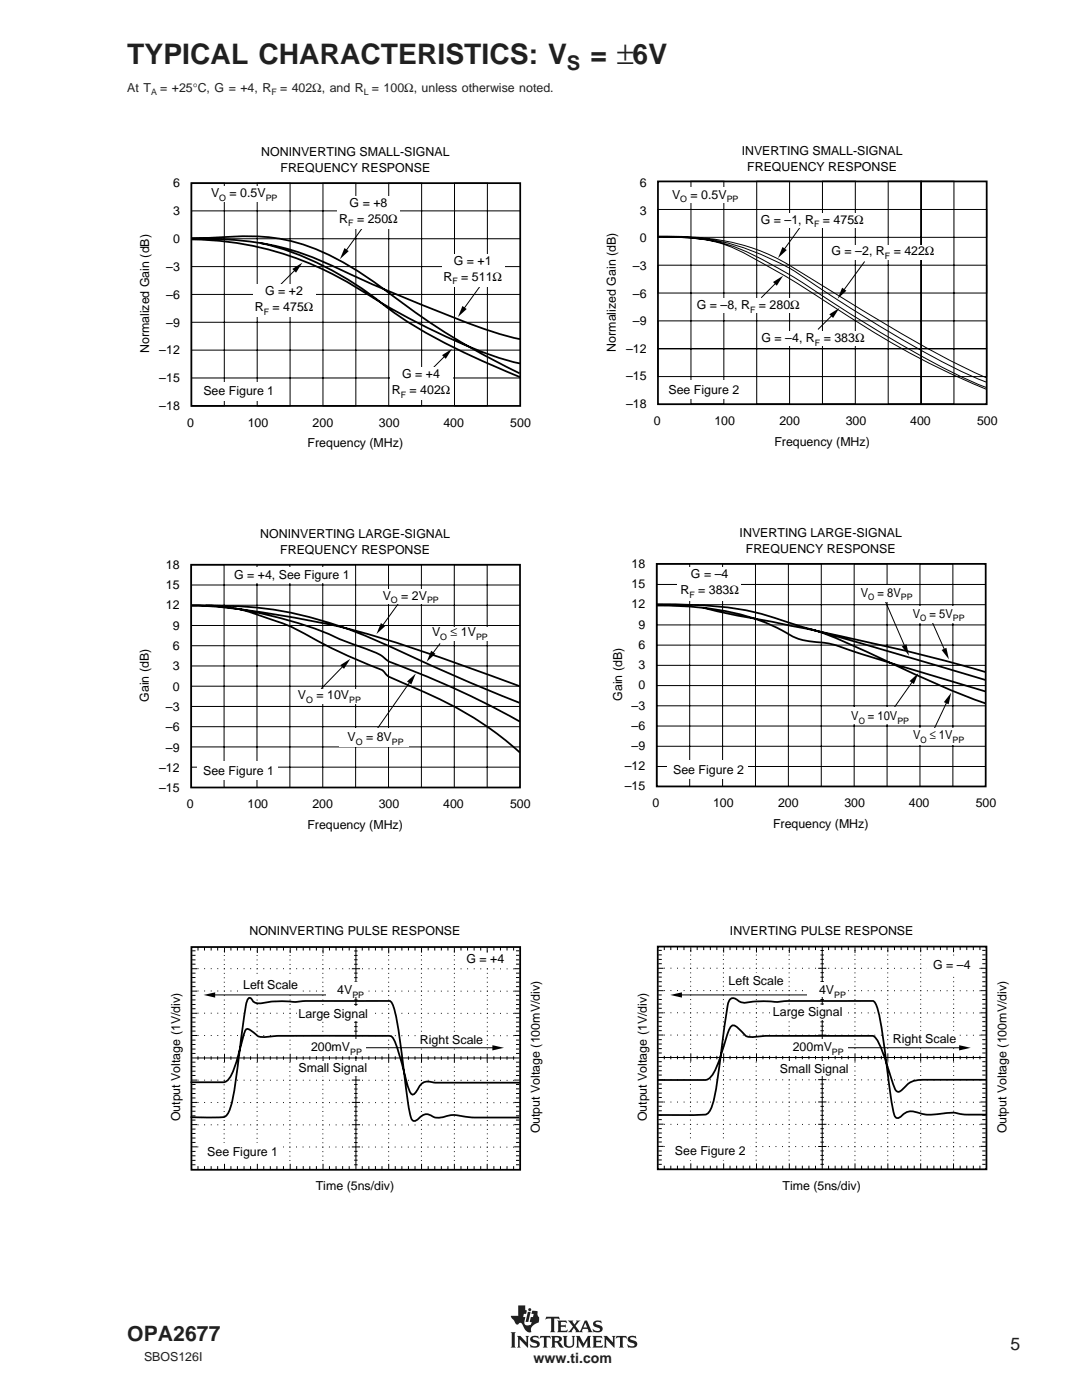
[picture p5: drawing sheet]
<svg xmlns="http://www.w3.org/2000/svg" width="216mm" height="279mm" viewBox="0 0 216 279" stroke-linecap="round" stroke-linejoin="round" font-family="sans-serif">
<g fill="#231f20">
<path d="M103.4 260.5h1.4v.9l.3 .1-.1 .7h-.5l-.1 .6h.4l-.2 1a.56 .56 0 0 0 .5 .7l.8-.1 .2-.6h-.4l.2-1h.4l.2-.6h-.5l.2-.6 1.1 .1-.1 .7 .4 .4v.7a.5 .5 0 0 1-.6 .6l-1 .8v.7a.2 .2 0 0 1 0 .2 .2 .2 0 0 1-.2 .1 2 2 0 0 1-1.6-1.6 .44 .44 0 0 0-.4-.3 .44 .44 0 0 0-.4 .3h-.3l-.2-.1-.9-1.3-.1-.3h1.5z" fill-rule="evenodd"/>
<path d="M105.3 261.8h.6l-.5 2h-.5z" fill-rule="evenodd"/>
<path d="M118.5 263.8l.4-.2 1-.1 .2 .6-.6-.3-.6 .1a.34 .34 0 0 0 0 .4 .34 .34 0 0 0 .4 .1 .77 .77 0 0 1 .9 .4 .77 .77 0 0 1-.2 .9l-.5 .2h-1l-.3-.7 .6 .4h.5a.36 .36 0 0 0 .4-.4 .36 .36 0 0 0-.5-.2 .75 .75 0 0 1-.7-.4 .75 .75 0 0 1 0-.8z" fill-rule="evenodd"/>
<path d="M111.2 263.5h1.8l.1 .6-.4-.3-.8 .1v.6h.8l.2-.2v.7l-.3-.2h-.7v.7l1 .1 .3-.3-.1 .6h-1.9l.2-.4v-1.6z" fill-rule="evenodd"/>
<path d="M109 262.8h2.5l.2 .6-.5-.3-.6 .1v2.4l.2 .3h-1l.2-.3v-2.4l-.7-.1-.4 .3z" fill-rule="evenodd"/>
<path d="M113.3 263.5h1.1l-.1 .3 .3 .5 .5-.6-.2-.2h.9l-1 1.1 .9 1.1 1-2.2h.4l.9 2.1 .3 .3h-1l.1-.2-.1-.5h-1l-.2 .5 .2 .2h-1.5l.1-.3-.4-.6-.4 .7 .1 .2h-.9l1-1.2z" fill-rule="evenodd"/>
<circle cx="105.7" cy="261.4" r=".31"/>
</g>
<path d="M116.8 264l.4 .9h-.8z" fill="#fff"/>
<g fill="#231f20">
<path d="M101.9 265.9h1l-.2 .2v2.6l.2 .2h-1l.2-.2v-2.6z" fill-rule="evenodd"/>
<path d="M103.2 266.6h.6l1.3 1.3-.1-1-.2-.3h.8l-.2 .3v2.1l-1.7-1.7v1.4l.2 .2h-.7l.2-.2v-1.8z" fill-rule="evenodd"/>
<path d="M112.3 266.6h.9l-.2 .3v1.4l.2 .3 .3 .1 .5-.1 .3-.3v-1.4l-.2-.3h.7l-.2 .3v1.3a1.05 1.05 0 0 1-1.1 .8 1.05 1.05 0 0 1-1-.8v-1.3z" fill-rule="evenodd"/>
<path d="M107.8 266.6h2l.1 .6-.4-.3-.4 .1v1.7l.2 .2h-1l.2-.3v-1.6l-.5-.1-.3 .3z" fill-rule="evenodd"/>
<path d="M106 266.8l.4-.2h1l.1 .5-.8-.2a.28 .28 0 0 0-.4 .1 .28 .28 0 0 0 .3 .4 .94 .94 0 0 1 1.1 1.1l-.6 .4-1.2 .1-.2-.7 .8 .4 .6-.1a.65 .65 0 0 0-.8-.7 .63 .63 0 0 1-.5-.4 .63 .63 0 0 1 .2-.7z" fill-rule="evenodd"/>
<path d="M114.9 266.6h.8l.7 1.5 .9-1.5h.6l-.2 .3v1.8l.3 .2h-1l.2-.2v-1.2l-.9 1.5-.9-1.6v1.2l.2 .3h-.7l.2-.3v-1.6z" fill-rule="evenodd"/>
<path d="M120.4 266.6h.7l1.2 1.3v-1l-.2-.3h.7l-.2 .3v2.1l-1.6-1.7v1.4l.2 .2h-.8l.2-.2v-1.8z" fill-rule="evenodd"/>
<path d="M118.2 266.6h1.8l.2 .6-.5-.3-.7 .1v.6h.7l.2-.2v.6l-.2-.1h-.7v.7l.9 .1 .4-.3-.1 .5h-2l.2-.2v-1.8z" fill-rule="evenodd"/>
<path d="M123 266.6h2l.1 .6-.3-.3-.5 .1v1.7l.2 .2h-1l.2-.2v-1.7l-.4-.1-.5 .3z" fill-rule="evenodd"/>
<path d="M125.4 266.8a1.44 1.44 0 0 1 1.3-.1l.1-.1 .2 .5-.4-.2a.51 .51 0 0 0-.8 .3l.1 .1a1.26 1.26 0 0 1 1.3 .9l-.3 .6-.6 .2h-.9l-.3-.7 .8 .4 .7-.1a.38 .38 0 0 0-.1-.5 .38 .38 0 0 0-.4-.1 .72 .72 0 0 1-.8-.3 .72 .72 0 0 1 .1-.9z" fill-rule="evenodd"/>
<path d="M110 266.6h1.3a.62 .62 0 0 1 .8 .5 .62 .62 0 0 1-.6 .7l1 1-.2 .2a1.03 1.03 0 0 1-1.1-.9l-.5-.2v.8l.2 .2h-.9l.2-.3v-1.6z" fill-rule="evenodd"/>
</g>
<path d="M110.7 266.9h.4a.39 .39 0 0 1 .5 .3 .39 .39 0 0 1-.4 .4h-.5z" fill-rule="evenodd" fill="#fff"/>
<g fill="none" stroke="#000" stroke-width=".2">
<path d="M38.2 36.5h6.6v44.5h-6.6zM51.3 36.5h6.6v44.5h-6.6zM64.4 36.5h6.6v44.5h-6.6zM77.6 36.5h6.5v44.5h-6.5zM90.7 36.5h6.6v44.5h-6.6zM38.2 42.1h65.6M38.2 47.6h65.6M38.2 53.2h65.6M38.2 58.8h65.6M59.4 53.4l-3.4 3.4M38.2 64.3h65.6M38.2 69.9h65.6"/>
<path d="M38.2 75.4h65.6M89.2 70.6l-7.2 7.3"/>
</g>
<path d="M58.3 53.7l2-1.3-1.2 2zM88.2 70.9l2-1.3-1.2 2z" fill="#000"/>
<path d="M38.2 36.5h65.6v44.5h-65.6zM38.2 47.8a65.2 65.2 0 0 1 36.2 11.6 126.7 126.7 0 0 0 26.9 12.5l2.5 .6M51.9 48.5a62.4 62.4 0 0 1 25.8 13.2 119.5 119.5 0 0 0 23.6 12.5l2.5 1.1M103.8 67.7a120.9 120.9 0 0 1-20.2-7.1l-12.3-5.2a71 71 0 0 0-18-6.7 82.8 82.8 0 0 0-15.1-1.1h1.7a111.9 111.9 0 0 1 13.1-.3 38.8 38.8 0 0 1 18.2 6.7l5.2 3.5a143 143 0 0 0 27.3 17" fill="none" stroke="#000" stroke-width=".35"/>
<g fill="#fff">
<path d="M40.3 37.2h16v3.1h-16z"/>
<path d="M39.5 76.3h16v3.7h-16z"/>
</g>
<path d="M72.2 45.6l-3.6 5" fill="none" stroke="#000" stroke-width=".2"/>
<path d="M68.7 49.5l.9 .6-1.8 1.6z" fill="#000"/>
<g fill="#fff">
<path d="M67.4 39.2h12.4v6.4h-12.4z"/>
<path d="M50.6 56.8h12.4v6.5h-12.4z"/>
<path d="M77.9 73.4h12.4v6.5h-12.4z"/>
</g>
<path d="M95.7 57.2l-3.5 4.9" fill="none" stroke="#000" stroke-width=".2"/>
<path d="M92.3 61.1l.8 .6-1.7 1.6z" fill="#000"/>
<path d="M88.2 50.7h12.5v6.5h-12.5z" fill="#fff"/>
<path d="M137.9 36.2h6.5v44.4h-6.5zM151 36.2h6.6v44.4h-6.6zM164.1 36.2h6.6v44.4h-6.6zM177.2 36.2h6.6v44.4h-6.6zM183.8 36.2h6.5v44.4h-6.5zM131.3 41.8h65.6v5.6h-65.6zM131.3 52.9h65.6v5.6h-65.6zM159.6 45.4l-3.6 5M131.3 64h65.6v5.6h-65.6zM131.3 69.6h65.6v5.6h-65.6z" fill="none" stroke="#000" stroke-width=".2"/>
<path d="M156.1 49.3l.9 .6-1.8 1.6z" fill="#000"/>
<path d="M131.3 36.2h65.6v44.5h-65.6z" fill="none" stroke="#000" stroke-width=".35"/>
<g fill="#fff">
<path d="M132 37.4h16.1v3.1h-16.1z"/>
<path d="M151.5 42.5h21.3v2.9h-21.3z"/>
</g>
<path d="M172.5 52.2l-4.6 6.3" fill="none" stroke="#000" stroke-width=".2"/>
<path d="M168 57.4l.9 .6-1.8 1.6z" fill="#000"/>
<g fill="#fff">
<path d="M165.6 48.8h21.3v3h-21.3z"/>
<path d="M138.7 59.6h21.3v2.9h-21.3z"/>
</g>
<path d="M155.3 56l-3.4 3.4M166.5 62.5l-3.3 3.3" fill="none" stroke="#000" stroke-width=".2"/>
<path d="M154.2 56.3l2.1-1.3-1.3 2zM165.5 62.7l2-1.2-1.3 2z" fill="#000"/>
<path d="M151.6 66.1h21.4v3h-21.4z" fill="#fff"/>
<path d="M131.3 47.1a55.7 55.7 0 0 1 19.6 2.7 47.8 47.8 0 0 1 10.2 5.3 412.3 412.3 0 0 0 30.3 17.8l5.3 2.5M131.3 47.2a47.7 47.7 0 0 1 31.3 9.6 270.5 270.5 0 0 0 29.8 17.6l4.3 1.8M196.7 77.3a169.1 169.1 0 0 1-25.6-13.8l-4.9-3.1a112.4 112.4 0 0 0-18.6-10.7 35.5 35.5 0 0 0-14-2.4h-2.3a37.1 37.1 0 0 1 14.7 2 183.7 183.7 0 0 1 22.9 13.6 161.9 161.9 0 0 0 27.8 14.8" fill="none" stroke="#000" stroke-width=".2"/>
<path d="M132.3 76h16v3.6h-16z" fill="#fff"/>
<g fill="none" stroke="#000" stroke-width=".2">
<path d="M38.1 116.8h65.7M38.2 112.7h6.5v44.5h-6.5zM51.3 112.7h6.5v44.5h-6.5zM64.4 112.7h6.6v44.5h-6.6zM77.5 112.7h6.6v44.5h-6.6zM90.6 112.7h6.6v44.5h-6.6zM38.1 120.8h65.7M38.1 124.8h65.7M38.1 128.9h65.7M38.1 132.9h65.7M38.1 136.9h65.7M68.9 132.5l-4.8 5"/>
<path d="M82.2 135.6l-7.2 10.2M38.1 141h65.7M38.1 145h65.7M38.1 149.1h65.7M38.1 153.1h65.7"/>
</g>
<path d="M67.9 132.7l2-1.2-1.3 2zM81.2 136l1.8-1.6-.9 2.2z" fill="#000"/>
<path d="M38.1 112.7h65.7v44.5h-65.7zM38.2 120.8a87.2 87.2 0 0 1 22.1 2 108.9 108.9 0 0 1 22.3 8.4l10.1 4.6 10.9 4.5M38.2 120.9a148.9 148.9 0 0 1 24.8 3.2 188.7 188.7 0 0 1 29.2 8.6l11.5 4.3M41 120.9a82.7 82.7 0 0 1 28.5 7.3 40.5 40.5 0 0 1 6.8 2.7l.3 .4a4.3 4.3 0 0 0 2.1 1.1 181.4 181.4 0 0 1 25 11.6M46.9 121.5a49.7 49.7 0 0 1 8.5 2.6 46.3 46.3 0 0 1 8.9 4.3l4.8 2.3 7 3 .6 .5a3.3 3.3 0 0 0 2.1 1.4l1.3 .6a77.9 77.9 0 0 1 23.6 14" fill="none" stroke="#000" stroke-width=".35"/>
<g fill="#fff">
<path d="M46.2 113.2h23.7v3.2h-23.7z"/>
<path d="M58.5 137.4h13.9v3h-13.9z"/>
<path d="M67.7 145.3h13.9v3.6h-13.9z"/>
</g>
<path d="M79.5 120.5l-3.6 4.9" fill="none" stroke="#000" stroke-width=".2"/>
<path d="M76 124.3l.9 .7-1.8 1.5z" fill="#000"/>
<g fill="#fff">
<path d="M74.7 117.5h13.9v3h-13.9z"/>
<path d="M85.2 125.2h13.2v2.7h-13.2z"/>
</g>
<path d="M87.8 128.4l-1.9 2.5" fill="none" stroke="#000" stroke-width=".2"/>
<path d="M86 129.9l.9 .6-1.8 1.6z" fill="#000"/>
<path d="M39.4 152h16.1v3.7h-16.1z" fill="#fff"/>
<g fill="none" stroke="#000" stroke-width=".2">
<path d="M131 116.6h65.7M131.1 112.5h6.5v44.5h-6.5zM144.2 112.5h6.5v44.5h-6.5zM157.3 112.5h6.6v44.5h-6.6zM170.4 112.5h6.6v44.5h-6.6zM183.6 112.5h6.5v44.5h-6.5zM131 120.7h65.7M131 124.7h65.7M131 128.8h65.7M131 132.8h65.7M131 136.8h65.7M182.5 135.5l-4.1 5.8"/>
<path d="M189.2 139.5l-2.9 6.2M131 140.9h65.7M131 144.9h65.7M131 148.9h65.7M131 153h65.7"/>
</g>
<path d="M181.5 135.9l1.8-1.6-.9 2.2zM189.8 138.2l-.5 2.4-1-.5z" fill="#000"/>
<path d="M131 112.5h65.7v44.5h-65.7zM131.1 120.6a87.2 87.2 0 0 1 19.4 1.5l6 1.9a97.3 97.3 0 0 1 12.7 4.4l9.4 4.3a188.9 188.9 0 0 0 18.1 7.7M131.1 120.8a56.8 56.8 0 0 1 21.8 3.5l3.1 1.5a13.1 13.1 0 0 0 7.9 2.4 26.1 26.1 0 0 1 6.9 2l25.9 7.8M140.3 121.3l5.8 1.4 15.7 3a508.3 508.3 0 0 1 34.9 8.4M161.8 125.6l11.5 3.2 23.4 6.9" fill="none" stroke="#000" stroke-width=".35"/>
<path d="M135.1 113.2h12.8v6.6h-12.8z" fill="#fff"/>
<path d="M176.5 119.6l4.3 10M186.1 124.3l2.7 6" fill="none" stroke="#000" stroke-width=".2"/>
<path d="M179.9 129l1-.4 .5 2.3zM187.9 129.7l.9-.4 .5 2.3z" fill="#000"/>
<g fill="#fff">
<path d="M171.1 116.8h11.6v3.2h-11.6z"/>
<path d="M168.9 141.1h13.1v3.2h-13.1z"/>
<path d="M181.5 121.1h11.5v3.2h-11.5z"/>
<path d="M180.9 145.3h12v3.2h-12z"/>
<path d="M133.2 151.8h16.1v3.6h-16.1z"/>
</g>
<path d="M39.4 193.3l63.5 .1M39.4 197.8h63.5M39.4 202.2h63.5M39.4 206.7h63.5M39.4 215.6h63.5M39.4 228.9h63.5M39.4 224.5h63.5M39.4 220l63.5 .1" fill="none" stroke="#000" stroke-width=".2" stroke-dasharray=".2 1.1" stroke-linecap="butt"/>
<path d="M38.2 189h65.6v44.5h-65.6zM38 216h5.7a1.91 1.91 0 0 0 2.2-1.1 49.3 49.3 0 0 0 2.9-9l.5-.5a3.9 3.9 0 0 1 2.1 1.3 8.6 8.6 0 0 0 3.9 0h22.2a1.09 1.09 0 0 1 1.2 1l1.7 5.4a21.5 21.5 0 0 0 1.5 5l.3 .3h.3l.6-.7a2.48 2.48 0 0 1 2.5-1.8l1.3 .2h16.9M38 223h5.7a1.7 1.7 0 0 0 2-1.3 61.1 61.1 0 0 0 2.1-12.1l.6-4.3a24.2 24.2 0 0 1 1-5.7l.4-.5 .3 .2a1.64 1.64 0 0 0 1.9 .9h.7a18 18 0 0 1 6.2-.2l2.1-.2h15.8a1.13 1.13 0 0 1 1.5 .6 54.5 54.5 0 0 1 2 11l.2 1.9a63.8 63.8 0 0 0 1.5 9.8l.5 .6 .7-.2a2.44 2.44 0 0 1 2.6-1 3.7 3.7 0 0 0 3.6 .2 14 14 0 0 1 4.6 .3h9.6" fill="none" stroke="#000" stroke-width=".35"/>
<g fill="none" stroke="#000" stroke-width=".2">
<path d="M38.2 197.8h1.2M38.2 193.3h1.2M38.3 196.9h.7M38.3 196h.7M38.3 195.1h.7M38.3 194.2h.7M38.3 191.6h.7M38.3 190.7h.7M38.3 189.8h.7M38.3 199.6h.7M38.3 198.7h.7M38.3 192.4h.7"/>
<path d="M39.5 189v.7M40.8 189v.7M42 198.6h23.3M42.1 189v.7M43.4 189v.7M44.8 189.1v1M46.1 189v.7M47.4 189v.7M48.7 189v.7M50 189v.7M51.4 189.1v1.1M52.6 189v.7"/>
<path d="M53.9 189v.7M55.3 189v.7M56.6 189v.7M57.9 189.1v1.1M59.2 189v.7M60.5 189v.7M61.8 189v.7M63.1 189v.7M64.5 189.1v1.2M65.7 189v.7M67.1 189v.7M68.4 189v.7"/>
<path d="M69.7 189v.7M70.2 197.8h1.6M70.2 193.3h1.6M70.7 199.6h.6M70.7 198.7h.6M70.7 196.9h.6M70.7 196h.6M70.7 195.1h.6M70.7 194.2h.6M70.7 192.4h.6M70.7 191.5h.6M70.7 190.7h.6"/>
<path d="M70.7 189.8h.6M71 188.9v44.5M72.3 189v.7M73.6 189v.7M74.9 189v.7M76.2 189v.7M77.6 189.1v1.2M78.9 189v.7M80.2 189v.7M81.5 189v.7M82.8 189v.7M84.1 189.1v1"/>
<path d="M85.4 189v.7M86.8 189v.7M88.1 189v.7M89.4 189v.7M90.7 189.1v1M92 189v.7M93.3 189v.7M94.6 189v.7M95.9 189v.7M97.2 189.1v1M98.5 189v.7M99.9 189v.7"/>
<path d="M101.2 189v.7M102.5 189v.7M102.6 197.8h1.1M102.6 193.3h1.1M103 196.9h.6M103 196h.6M103 195.1h.6M103 194.2h.6M103 191.6h.6M103 190.7h.6M103 189.8h.6M103 199.6h.6"/>
<path d="M103 198.7h.6M103 192.4h.6M38.2 211.1h65.5M38.2 202.2h1.2M38.2 206.7h1.2M38.2 215.5h1.2M38.3 205.8h.7M38.3 203.1h.7M38.3 201.3h.7M38.3 204.9h.7M38.3 204h.7M38.3 210.2h.7"/>
<path d="M38.3 209.4h.7M38.3 208.4h.7M38.3 207.6h.7M38.3 200.5h.7M38.3 219.1h.7M38.3 218.2h.7M38.3 217.3h.7M38.3 216.4h.7M38.3 214.6h.7M38.3 213.8h.7M38.3 212.9h.7M38.3 212h.7"/>
<path d="M39.5 210.8v.7M40.8 210.8v.7M42.1 210.8v.7M43.4 210.8v.7M44.8 210.3v1.6M46.1 210.8v.7M47.4 210.8v.7M48.7 210.8v.7M50 210.8v.7M51.4 210.3v1.6M52.6 210.8v.7M53.9 210.8v.7"/>
<path d="M55.3 210.8v.7M56.6 210.8v.7M57.9 210.3v1.6M59.2 210.8v.7M60.5 210.8v.7M61.8 210.8v.7M63.1 210.8v.7M64.5 210.3v1.6M65.7 210.8v.7M67.1 210.8v.7M68.4 210.8v.7M69.7 210.8v.7"/>
<path d="M70.2 202.2h1.6M70.2 206.7h1.6M70.2 215.6h1.6M70.7 205.8h.6M70.7 204.9h.6M70.7 204h.6M70.7 203.1h.6M70.7 201.3h.6M70.7 200.5h.6M70.7 210.2h.6M70.7 208.4h.6M70.7 207.6h.6"/>
<path d="M70.7 218.2h.6M70.7 216.4h.6M70.7 214.7h.6M70.7 209.3h.6M70.7 219.1h.6M70.7 217.3h.6M70.7 213.8h.6M70.7 212.9h.6M70.7 212h.6M72.3 210.8v.7M73.6 210.8v.7M74.9 210.8v.7"/>
<path d="M76.2 210.8v.7M77.6 210.3v1.6M78.9 210.8v.7M80.2 210.8v.7M81.5 210.8v.7M82.8 210.8v.7M84.1 210.3v1.6M85.4 210.8v.7M86.8 210.8v.7M88.1 210.8v.7M89.4 210.8v.7M90.7 210.3v1.6"/>
<path d="M92 210.8v.7M93.3 210.8v.7M94.6 210.8v.7M95.9 210.8v.7M97.2 210.3v1.6M98.5 210.8v.7M99.9 210.8v.7M101.2 210.8v.7M102.5 210.8v.7M102.6 202.2h1.1M102.6 206.7h1.1M102.6 215.5h1.1"/>
<path d="M103 205.8h.6M103 203.1h.6M103 201.3h.6M103 204.9h.6M103 204h.6M103 210.2h.6M103 209.4h.6M103 208.4h.6M103 207.6h.6M103 200.5h.6M103 219.1h.6M103 218.2h.6"/>
<path d="M103 217.3h.6M103 216.4h.6M103 214.6h.6M103 213.8h.6M103 212.9h.6M103 212h.6M38.2 220h1.2M38.2 224.4h1.2M38.2 228.9h1.2M38.3 228h.7M38.3 227.1h.7M38.3 226.2h.7"/>
<path d="M38.3 225.3h.7M38.3 232.5h.7M38.3 231.6h.7M38.3 230.7h.7M38.3 229.8h.7M38.3 223.5h.7M38.3 222.7h.7M38.3 221.8h.7M38.3 220.9h.7M39.5 232.7v.7M40.8 232.7v.7M42.1 232.7v.7"/>
<path d="M43.4 232.7v.7M44.8 232.3v1.1M46.1 232.7v.7M47.4 232.7v.7M48.7 232.7v.7M50 232.7v.7M51.4 232.3v1.1M52.6 232.7v.7M53.9 232.7v.7M55.3 232.7v.7M56.6 232.7v.7M57.9 232.3v1.1"/>
<path d="M59.2 232.7v.7M60.5 232.7v.7M61.8 232.7v.7M63.1 232.7v.7M64.5 232.3v1.1M65.7 232.7v.7M67.1 232.7v.7M68.4 232.7v.7M69.7 232.7v.7M70.2 220h1.6M70.2 224.5h1.6M70.2 228.9h1.6"/>
<path d="M70.7 227.1h.6M70.7 226.2h.6M70.7 225.3h.6M70.7 232.5h.6M70.7 230.7h.6M70.7 229.8h.6M70.7 223.6h.6M70.7 222.7h.6M70.7 221.8h.6M70.7 220.9h.6M70.7 228h.6M70.7 231.5h.6"/>
<path d="M72.3 232.7v.7M73.6 232.7v.7M74.9 232.7v.7M76.2 232.7v.7M77.6 232.3v1.1M78.9 232.7v.7M80.2 232.7v.7M81.5 232.7v.7M82.8 232.7v.7M84.1 232.3v1.1M85.4 232.7v.7M86.8 232.7v.7"/>
<path d="M88.1 232.7v.7M89.4 232.7v.7M90.7 232.3v1.1M92 232.7v.7M93.3 232.7v.7M94.6 232.7v.7M95.9 232.7v.7M97.2 232.3v1.1M98.5 232.7v.7M99.9 232.7v.7M101.2 232.7v.7M102.5 232.7v.7"/>
<path d="M102.6 220h1.1M102.6 224.4h1.1M102.6 228.9h1.1M103 228h.6M103 227.1h.6M103 226.2h.6M103 225.3h.6M103 232.5h.6M103 231.6h.6M103 230.7h.6M103 229.8h.6M103 223.5h.6"/>
<path d="M103 222.7h.6M103 221.8h.6M103 220.9h.6"/>
</g>
<g fill="none" stroke="#000" stroke-width=".2" stroke-dasharray=".2 .7" stroke-linecap="butt">
<path d="M44.8 189.7v20.3M51.3 189.7v20.3M57.9 189.7v20.3M64.4 189.7v20.3M77.5 189.7v20.3M84.1 189.7v20.3M90.7 189.7v20.3M97.2 189.7v20.3M44.7 212v20.3M51.3 212v20.3M57.8 212v20.3M64.4 212v20.3"/>
<path d="M77.5 212v20.3M84.1 212v20.3M90.7 212v20.3M97.2 212v20.3"/>
</g>
<g fill="#fff">
<path d="M65 196.1h8.1v2.9h-8.1z"/>
<path d="M93.1 190.1h8.1v2.8h-8.1z"/>
</g>
<path d="M72.6 209.1h26.6" fill="none" stroke="#000" stroke-width=".2"/>
<path d="M59.6 207.3h13.5v3.4h-13.5z" fill="#fff"/>
<path d="M40.6 198.6l2.3-.6v1.1zM98.3 208.6l2.3 .5-2.4 .5z" fill="#000"/>
<g fill="#fff">
<path d="M47.9 195.1h12.1v2.9h-12.1z"/>
<path d="M59.2 200.9h14.5v2.8h-14.5z"/>
<path d="M83.5 206.1h13v2.9h-13z"/>
<path d="M59.3 211.7h14.5v2.9h-14.5z"/>
<path d="M40.3 228.2h16v3.7h-16z"/>
</g>
<path d="M132.5 193.2l63.4 .1M132.5 197.7h63.4M132.5 202.1l63.4 .1M132.5 206.6h63.4M132.5 219.9l63.4 .1M132.5 215.5h63.4M132.4 228.8h63.5M132.5 224.4h63.4" fill="none" stroke="#000" stroke-width=".2" stroke-dasharray=".2 1.1" stroke-linecap="butt"/>
<path d="M131.2 188.9h65.6v44.5h-65.6zM196.9 215.5h-12.5a4.6 4.6 0 0 0-4.4 2l-.7 .4h-.2a4.2 4.2 0 0 1-1.2-2.6l-1.4-4.1a12.7 12.7 0 0 0-1.9-4.2 7 7 0 0 0-3.4-.3h-12.3a58 58 0 0 0-9.2 .3l-.9-.3-.8-.8a2.6 2.6 0 0 0-1.8-1.3 3.8 3.8 0 0 0-1.3 2.5l-1.5 4.9a6.7 6.7 0 0 1-2.2 3.4l-.5 .1h-9.5M196.7 222.5h-.1a21.1 21.1 0 0 1-6.1-.4h-1a17 17 0 0 1-5.8 .1 3.2 3.2 0 0 0-4.1 .8l-.4 .1a.93 .93 0 0 1-.9-1l-.5-2.8-.7-5.5a97.8 97.8 0 0 0-2-12.6l-.3-.8a1.18 1.18 0 0 0-1.6-.6h-16.1a17.6 17.6 0 0 1-5 0l-1.7 .1a3.9 3.9 0 0 1-3.7-.6 .95 .95 0 0 0-1.4 .8l-1.1 7.3a102 102 0 0 1-2 13 2.19 2.19 0 0 1-2.3 2.1h-8.7" fill="none" stroke="#000" stroke-width=".35"/>
<g fill="none" stroke="#000" stroke-width=".2">
<path d="M131.3 197.7h1.1M131.3 193.2h1.1M131.4 199.5h.7M131.4 196.8h.7M131.4 195h.7M131.4 192.3h.7M131.4 191.5h.7M131.4 198.6h.7M131.4 195.9h.7M131.4 194.1h.7M131.4 190.6h.7M131.4 189.7h.7"/>
<path d="M132.6 188.9v.7M133.9 188.9v.7M135.1 198.6h26.4M135.2 188.9v.7M136.5 188.9v.7M137.8 189.1v.9M139.1 188.9v.7M140.4 188.9v.7M141.7 188.9v.7M143 188.9v.7M144.4 189.1v1M145.7 188.9v.7"/>
<path d="M147 188.9v.7M148.3 188.9v.7M149.6 188.9v.7M150.9 189.1v1M152.2 188.9v.7M153.6 188.9v.7M154.9 188.9v.7M156.2 188.9v.7M157.5 189.1v1.1M158.8 188.9v.7M160.1 188.9v.7M161.4 188.9v.7"/>
<path d="M162.7 188.9v.7M163.3 197.7h1.6M163.3 193.2h1.6M163.7 199.5h.7M163.7 198.6h.7M163.7 196.8h.7M163.7 195.9h.7M163.7 195h.7M163.7 194.1h.7M163.7 192.4h.7M163.7 191.5h.7M163.7 190.6h.7"/>
<path d="M163.7 189.7h.7M164.1 188.8v44.5M165.3 188.9v.7M166.6 188.9v.7M168 188.9v.7M169.3 188.9v.7M170.6 189.1v1.1M171.9 188.9v.7M173.2 188.9v.7M174.5 188.9v.7M175.9 188.9v.7M177.2 189.1v.9"/>
<path d="M178.5 188.9v.7M179.8 188.9v.7M181.1 188.9v.7M182.4 188.9v.7M183.7 189.1v.9M185 188.9v.7M186.3 188.9v.7M187.7 188.9v.7M189 188.9v.7M190.3 189.1v.9M191.6 188.9v.7M192.9 188.9v.7"/>
<path d="M194.2 188.9v.7M195.5 188.9v.7M195.7 197.7h1.1M195.7 193.2h1.1M196 199.5h.7M196 196.8h.7M196 195h.7M196 192.3h.7M196 191.5h.7M196 198.6h.7M196 195.9h.7M196 194.1h.7"/>
<path d="M196 190.6h.7M196 189.7h.7M131.2 211h65.5M131.3 202.1h1.1M131.3 206.6h1.1M131.3 219.9h1.1M131.3 215.5h1.1M131.4 203h.7M131.4 201.2h.7M131.4 200.4h.7M131.4 205.7h.7M131.4 204.8h.7"/>
<path d="M131.4 203.9h.7M131.4 210.1h.7M131.4 209.3h.7M131.4 208.4h.7M131.4 207.5h.7M131.4 219h.7M131.4 218.1h.7M131.4 217.2h.7M131.4 216.3h.7M131.4 214.6h.7M131.4 213.7h.7M131.4 212.8h.7"/>
<path d="M131.4 211.9h.7M132.6 210.7v.7M133.9 210.7v.7M135.2 210.7v.7M136.5 210.7v.7M137.8 210.2v1.7M139.1 210.7v.7M140.4 210.7v.7M141.7 210.7v.7M143 210.7v.7M144.4 210.2v1.7M145.7 210.7v.7"/>
<path d="M147 210.7v.7M148.3 210.7v.7M149.6 210.7v.7M150.9 210.2v1.7M152.2 210.7v.7M153.6 210.7v.7M154.9 210.7v.7M156.2 210.7v.7M157.5 210.2v1.7M158.8 210.7v.7M160.1 210.7v.7M161.4 210.7v.7"/>
<path d="M162.7 210.7v.7M163.3 202.2h1.6M163.3 206.6h1.6M163.3 219.9h1.6M163.3 215.5h1.6M163.7 205.7h.7M163.7 204.8h.7M163.7 203.9h.7M163.7 203h.7M163.7 201.2h.7M163.7 200.4h.7M163.7 210.1h.7"/>
<path d="M163.7 208.4h.7M163.7 207.5h.7M163.7 218.1h.7M163.7 216.3h.7M163.7 212.8h.7M163.7 211.9h.7M163.7 209.2h.7M163.7 219h.7M163.7 217.2h.7M163.7 214.6h.7M163.7 213.7h.7M165.3 210.7v.7"/>
<path d="M166.6 210.7v.7M168 210.7v.7M169.3 210.7v.7M170.6 210.2v1.7M171.9 210.7v.7M173.2 210.7v.7M174.5 210.7v.7M175.9 210.7v.7M177.2 210.2v1.7M178.5 210.7v.7M179.8 210.7v.7M181.1 210.7v.7"/>
<path d="M182.4 210.7v.7M183.7 210.2v1.7M185 210.7v.7M186.3 210.7v.7M187.7 210.7v.7M189 210.7v.7M190.3 210.2v1.7M191.6 210.7v.7M192.9 210.7v.7M194.2 210.7v.7M195.5 210.7v.7M195.7 202.1h1.1"/>
<path d="M195.7 206.6h1.1M195.7 219.9h1.1M195.7 215.5h1.1M196 203h.7M196 201.2h.7M196 200.4h.7M196 205.7h.7M196 204.8h.7M196 203.9h.7M196 210.1h.7M196 209.3h.7M196 208.4h.7"/>
<path d="M196 207.5h.7M196 219h.7M196 218.1h.7M196 217.2h.7M196 216.3h.7M196 214.6h.7M196 213.7h.7M196 212.8h.7M196 211.9h.7M131.3 224.4h1.1M131.3 228.8h1.1M131.4 227.9h.7"/>
<path d="M131.4 227h.7M131.4 226.1h.7M131.4 225.2h.7M131.4 232.4h.7M131.4 231.5h.7M131.4 230.6h.7M131.4 229.7h.7M131.4 223.4h.7M131.4 222.6h.7M131.4 221.7h.7M131.4 220.8h.7M132.6 232.6v.7"/>
<path d="M133.9 232.6v.7M135.2 232.6v.7M136.5 232.6v.7M137.8 232.2v1.1M139.1 232.6v.7M140.4 232.6v.7M141.7 232.6v.7M143 232.6v.7M144.4 232.2v1.1M145.7 232.6v.7M147 232.6v.7M148.3 232.6v.7"/>
<path d="M149.6 232.6v.7M150.9 232.2v1.1M152.2 232.6v.7M153.6 232.6v.7M154.9 232.6v.7M156.2 232.6v.7M157.5 232.2v1.1M158.8 232.6v.7M160.1 232.6v.7M161.4 232.6v.7M162.7 232.6v.7M163.3 224.4h1.6"/>
<path d="M163.3 228.8h1.6M163.7 227.9h.7M163.7 227h.7M163.7 232.4h.7M163.7 230.6h.7M163.7 222.6h.7M163.7 221.7h.7M163.7 220.8h.7M163.7 226.2h.7M163.7 225.3h.7M163.7 223.5h.7M163.7 231.5h.7"/>
<path d="M163.7 229.7h.7M165.3 232.6v.7M166.6 232.6v.7M168 232.6v.7M169.3 232.6v.7M170.6 232.2v1.1M171.9 232.6v.7M173.2 232.6v.7M174.5 232.6v.7M175.9 232.6v.7M177.2 232.2v1.1M178.5 232.6v.7"/>
<path d="M179.8 232.6v.7M181.1 232.6v.7M182.4 232.6v.7M183.7 232.2v1.1M185 232.6v.7M186.3 232.6v.7M187.7 232.6v.7M189 232.6v.7M190.3 232.2v1.1M191.6 232.6v.7M192.9 232.6v.7M194.2 232.6v.7"/>
<path d="M195.5 232.6v.7M195.7 224.4h1.1M195.7 228.8h1.1M196 227.9h.7M196 227h.7M196 226.1h.7M196 225.2h.7M196 232.4h.7M196 231.5h.7M196 230.6h.7M196 229.7h.7M196 223.4h.7"/>
<path d="M196 222.6h.7M196 221.7h.7M196 220.8h.7"/>
</g>
<g fill="none" stroke="#000" stroke-width=".2" stroke-dasharray=".2 .7" stroke-linecap="butt">
<path d="M137.8 189.6v20.3M144.3 189.6v20.3M150.9 189.6v20.3M157.5 189.6v20.3M170.6 189.6v20.3M177.1 189.6v20.3M183.7 189.6v20.3M190.3 189.6v20.3M137.8 211.9v20.3M144.3 211.9v20.3M150.9 211.9v20.3M157.5 211.9v20.3"/>
<path d="M170.6 211.9v20.3M177.1 211.9v20.3M183.7 211.9v20.3M190.3 211.9v20.3"/>
</g>
<g fill="#fff">
<path d="M161.2 196.1h8.1v2.9h-8.1z"/>
<path d="M146.7 194.3h8.1v2.9h-8.1z"/>
<path d="M153.6 200.6h14.5v2.9h-14.5z"/>
<path d="M177.9 205.8h13v2.9h-13z"/>
<path d="M185 191.4h9.6v2.8h-9.6z"/>
</g>
<path d="M168.7 209.1h23.6" fill="none" stroke="#000" stroke-width=".2"/>
<path d="M155.7 207.3h13.6v3.4h-13.6z" fill="#fff"/>
<path d="M133.7 198.6l2.4-.6v1.1zM191.4 208.6l2.3 .5-2.3 .5z" fill="#000"/>
<g fill="#fff">
<path d="M155.5 211.8h14.5v2.9h-14.5z"/>
<path d="M133.6 227.9h16v3.6h-16z"/>
</g>
<g font-size="5.6" fill="#231f20">
<text x="25.4" y="12.7">TYPICAL CHARACTERISTICS: V</text>
<text x="117.8" y="12.7">= ±6V</text>
</g>
<text font-size="4.2" fill="#231f20" x="25.4" y="267.7">OPA2677</text>
<text font-size="4" fill="#231f20" x="113.1" y="14.1">S</text>
<text font-size="3.5" fill="#231f20" x="201.6" y="269.3">5</text>
<text font-size="2.8" fill="#231f20" x="106.5" y="272">www.ti.com</text>
<g font-size="2.5" fill="#231f20">
<text x="25.4" y="18.3">At T</text>
<text x="32" y="18.3">= +25°C, G = +4, R</text>
<text x="55.9" y="18.3">= 402Ω, and R = 100Ω, unless otherwise noted.</text>
<text x="28.7" y="271.6">SBOS126I</text>
</g>
<g font-size="2.5">
<text x="52.1" y="31.2">NONINVERTING SMALL-SIGNAL</text>
<text x="56" y="34.4">FREQUENCY RESPONSE</text>
<text x="148" y="30.9">INVERTING SMALL-SIGNAL</text>
<text x="149.1" y="34.1">FREQUENCY RESPONSE</text>
<text x="34.5" y="37.4">6</text>
<text x="42.1" y="39.4">V</text>
<text x="45.8" y="39.4">= 0.5V</text>
<text x="69.8" y="41.3">G = +8</text>
<text x="127.7" y="37.4">6</text>
<text x="134.1" y="39.6">V</text>
<text x="137.8" y="39.6">= 0.5V</text>
<text x="34.5" y="43">3</text>
<text x="67.7" y="44.5">R</text>
<text x="71.2" y="44.5">= 250Ω</text>
<text x="127.7" y="42.9">3</text>
<text x="151.8" y="44.6">G = –</text>
<text x="157.9" y="44.6">1, R</text>
<text x="164.2" y="44.6">= 475Ω</text>
<text x="34.5" y="48.5">0</text>
<text x="90.6" y="52.9">G = +1</text>
<text x="126.3" y="53.9">–3</text>
<text x="127.7" y="48.4">0</text>
<text x="165.9" y="51">G = –2, R</text>
<text x="178.3" y="51">= 422Ω</text>
<text x="33.2" y="54.1">–3</text>
<text x="33.2" y="59.6">–6</text>
<text x="52.9" y="58.9">G = +2</text>
<text x="88.5" y="56">R</text>
<text x="92" y="56">= 511Ω</text>
<text x="126.3" y="59.4">–6</text>
<text x="33.2" y="65.2">–9</text>
<text x="50.9" y="62.1">R</text>
<text x="54.4" y="62.1">= 475Ω</text>
<text x="126.3" y="64.9">–9</text>
<text x="139" y="61.7">G = –</text>
<text x="145.1" y="61.7">8, R</text>
<text x="151.4" y="61.7">= 280</text>
<text x="157.7" y="61.7">Ω</text>
<text x="29.8" y="70.5" transform="rotate(-90 29.8 70.5)">Normalized Gain (dB)</text>
<text x="31.8" y="70.7">–12</text>
<text x="122.9" y="70.2" transform="rotate(-90 122.9 70.2)">Normalized Gain (dB)</text>
<text x="124.9" y="70.4">–12</text>
<text x="152" y="68.3">G = –</text>
<text x="158.1" y="68.3">4, R</text>
<text x="164.4" y="68.3">= 383Ω</text>
<text x="31.8" y="76.3">–15</text>
<text x="80.3" y="75.5">G = +4</text>
<text x="124.9" y="75.9">–15</text>
<text x="31.8" y="81.8">–18</text>
<text x="40.6" y="78.9">See Figure 1</text>
<text x="78.2" y="78.7">R</text>
<text x="81.7" y="78.7">= 402Ω</text>
<text x="124.9" y="81.4">–18</text>
<text x="133.4" y="78.6">See Figure 2</text>
<text x="37.3" y="85.2">0</text>
<text x="49.4" y="85.2">100</text>
<text x="61.4" y="89.2">Frequency (MHz)</text>
<text x="62.4" y="85.2">200</text>
<text x="75.6" y="85.2">300</text>
<text x="88.5" y="85.2">400</text>
<text x="101.8" y="85.2">500</text>
<text x="130.5" y="84.9">0</text>
<text x="142.6" y="84.9">100</text>
<text x="154.5" y="88.9">Frequency (MHz)</text>
<text x="155.5" y="84.9">200</text>
<text x="168.7" y="84.9">300</text>
<text x="181.6" y="84.9">400</text>
<text x="195" y="84.9">500</text>
<text x="51.9" y="107.4">NONINVERTING LARGE-SIGNAL</text>
<text x="147.6" y="107.2">INVERTING LARGE-SIGNAL</text>
<text x="33.1" y="113.5">18</text>
<text x="55.9" y="110.5">FREQUENCY RESPONSE</text>
<text x="126" y="113.4">18</text>
<text x="148.8" y="110.4">FREQUENCY RESPONSE</text>
<text x="33.1" y="117.5">15</text>
<text x="46.7" y="115.5">G = +4, See Figure 1</text>
<text x="76.4" y="119.7">V</text>
<text x="80.1" y="119.7">= 2V</text>
<text x="126" y="117.4">15</text>
<text x="135.8" y="118.6">R</text>
<text x="137.9" y="115.4">G = –4</text>
<text x="139.3" y="118.6">= 383Ω</text>
<text x="171.8" y="119">V</text>
<text x="175.1" y="119">= 8V</text>
<text x="33.1" y="121.6">12</text>
<text x="34.5" y="125.7">9</text>
<text x="126" y="121.4">12</text>
<text x="127.4" y="125.5">9</text>
<text x="182.2" y="123.3">V</text>
<text x="185.5" y="123.3">= 5V</text>
<text x="34.5" y="129.7">6</text>
<text x="86.2" y="127">V</text>
<text x="89.9" y="127">≤</text>
<text x="92" y="127">1V</text>
<text x="127.4" y="129.5">6</text>
<text x="34.5" y="133.8">3</text>
<text x="34.5" y="137.8">0</text>
<text x="127.4" y="133.5">3</text>
<text x="127.4" y="137.6">0</text>
<text x="29.7" y="140.1" transform="rotate(-90 29.7 140.1)">Gain (dB)</text>
<text x="33.1" y="141.9">–3</text>
<text x="59.4" y="139.6">V</text>
<text x="63.2" y="139.6">= 10V</text>
<text x="124.1" y="139.9" transform="rotate(-90 124.1 139.9)">Gain (dB)</text>
<text x="126" y="141.6">–3</text>
<text x="169.9" y="143.7">V</text>
<text x="173.2" y="143.7">= 10V</text>
<text x="33.1" y="145.9">–6</text>
<text x="33.1" y="150">–9</text>
<text x="69.3" y="147.9">V</text>
<text x="73" y="147.9">= 8V</text>
<text x="126" y="145.6">–6</text>
<text x="126" y="149.7">–9</text>
<text x="182.2" y="147.6">V</text>
<text x="185.5" y="147.6">≤ 1V</text>
<text x="31.7" y="154.1">–12</text>
<text x="40.5" y="154.6">See Figure 1</text>
<text x="124.6" y="153.7">–12</text>
<text x="134.3" y="154.4">See Figure 2</text>
<text x="31.7" y="158.1">–15</text>
<text x="37.3" y="161.3">0</text>
<text x="49.4" y="161.3">100</text>
<text x="62.3" y="161.3">200</text>
<text x="75.6" y="161.3">300</text>
<text x="88.4" y="161.3">400</text>
<text x="101.8" y="161.3">500</text>
<text x="124.6" y="157.8">–15</text>
<text x="130.2" y="161.1">0</text>
<text x="142.3" y="161.1">100</text>
<text x="155.3" y="161.1">200</text>
<text x="168.5" y="161.1">300</text>
<text x="181.4" y="161.1">400</text>
<text x="194.7" y="161.1">500</text>
<text x="61.3" y="165.4">Frequency (MHz)</text>
<text x="154.2" y="165.2">Frequency (MHz)</text>
<text x="49.8" y="186.6">NONINVERTING PULSE RESPONSE</text>
<text x="145.6" y="186.6">INVERTING PULSE RESPONSE</text>
<text x="48.5" y="197.4">Left Scale</text>
<text x="93.1" y="192.3">G = +4</text>
<text x="145.4" y="196.6">Left Scale</text>
<text x="186.2" y="193.4">G =</text>
<text x="191" y="193.4">–4</text>
<text x="59.6" y="203.1">Large Signal</text>
<text x="67.3" y="198.4">4V</text>
<text x="154.2" y="202.8">Large Signal</text>
<text x="163.4" y="198.4">4V</text>
<text x="62.1" y="209.8">200mV</text>
<text x="83.8" y="208.3">Right Scale</text>
<text x="158.2" y="209.8">200mV</text>
<text x="178.2" y="208.1">Right Scale</text>
<text x="59.6" y="214">Small Signal</text>
<text x="155.6" y="214">Small Signal</text>
<text x="35.9" y="223.8" transform="rotate(-90 35.9 223.8)">Output Voltage (1V/div)</text>
<text x="107.7" y="226.2" transform="rotate(-90 107.7 226.2)">Output Voltage (100mV/div)</text>
<text x="129.1" y="223.8" transform="rotate(-90 129.1 223.8)">Output Voltage (1V/div)</text>
<text x="200.8" y="226.2" transform="rotate(-90 200.8 226.2)">Output Voltage (100mV/div)</text>
<text x="41.4" y="230.8">See Figure 1</text>
<text x="134.7" y="230.4">See Figure 2</text>
<text x="63" y="237.4">Time (5ns/div)</text>
<text x="156.1" y="237.4">Time (5ns/div)</text>
</g>
<g font-size="1.8" fill="#231f20">
<text x="30.1" y="18.9">A</text>
<text x="54.1" y="18.9">F</text>
<text x="72.6" y="18.9">L</text>
</g>
<g font-size="1.8">
<text x="43.8" y="40.1">O</text>
<text x="53" y="40.1">PP</text>
<text x="135.8" y="40.3">O</text>
<text x="145" y="40.3">PP</text>
<text x="69.5" y="45.2">F</text>
<text x="162.5" y="45.3">F</text>
<text x="176.6" y="51.7">F</text>
<text x="90.3" y="56.7">F</text>
<text x="52.6" y="62.8">F</text>
<text x="149.7" y="62.4">F</text>
<text x="162.6" y="69">F</text>
<text x="80" y="79.4">F</text>
<text x="137.5" y="119.3">F</text>
<text x="173.3" y="119.8">O</text>
<text x="179.7" y="119.8">PP</text>
<text x="78" y="120.4">O</text>
<text x="85.2" y="120.4">PP</text>
<text x="183.6" y="124">O</text>
<text x="190.1" y="124">PP</text>
<text x="87.9" y="127.7">O</text>
<text x="95" y="127.7">PP</text>
<text x="61.1" y="140.3">O</text>
<text x="69.7" y="140.3">PP</text>
<text x="71" y="148.6">O</text>
<text x="78.2" y="148.6">PP</text>
<text x="171.3" y="144.4">O</text>
<text x="179.1" y="144.4">PP</text>
<text x="183.7" y="148.3">O</text>
<text x="190.1" y="148.3">PP</text>
<text x="70.3" y="199.1">PP</text>
<text x="166.5" y="199.1">PP</text>
<text x="69.9" y="210.5">PP</text>
<text x="166" y="210.5">PP</text>
</g>
</svg>
